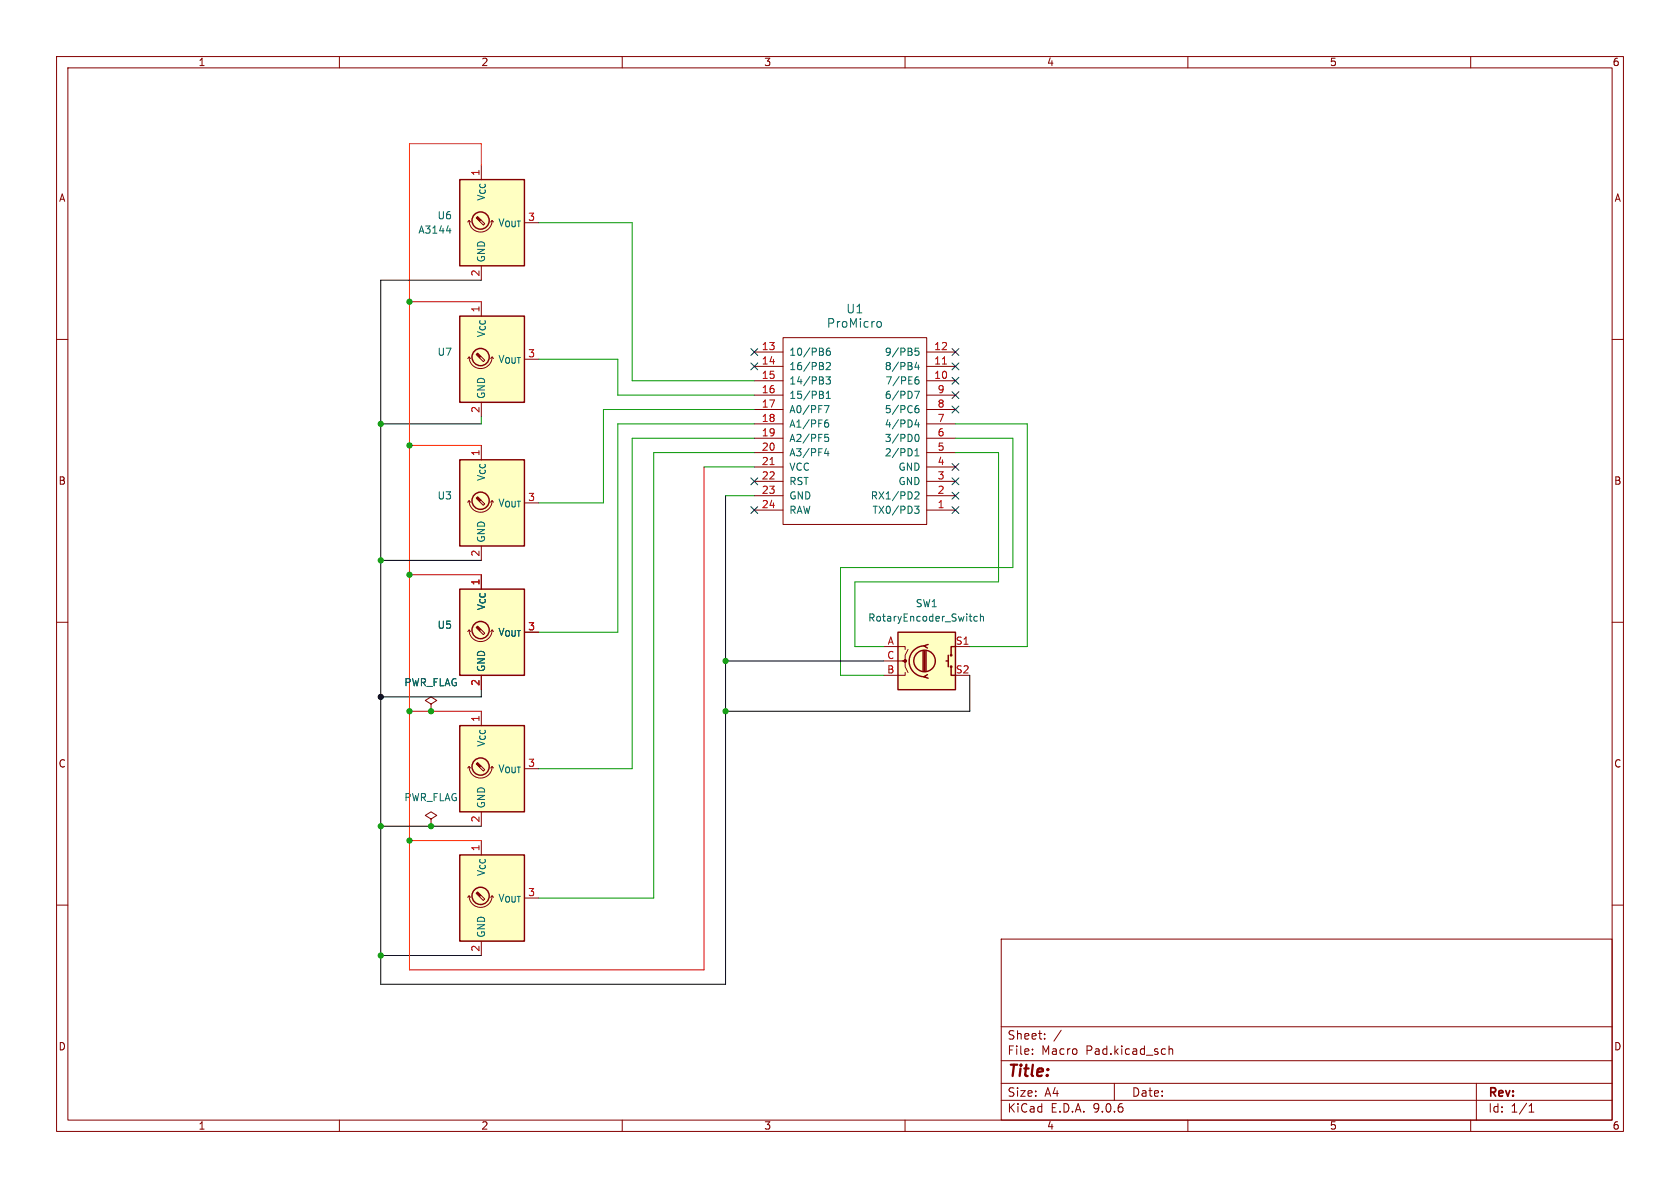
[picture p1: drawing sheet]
<svg xmlns="http://www.w3.org/2000/svg" width="297mm" height="210mm" viewBox="0 0 297 210" stroke-linecap="round" stroke-linejoin="round" font-family="sans-serif">
<g fill="none" stroke="#840000" stroke-width=".18">
<path d="M10 10h277v190h-277zM12 12h273v186h-273zM60 10v2M110 10v2M160 10v2M210 10v2M260 10v2M138.4 59.7h25.4v33h-25.4zM10 60h2M133.3 77.5h5.1M133.3 74.9h5.1M133.3 72.4h5.1"/>
<path d="M133.3 69.9h5.1M133.3 67.3h5.1M133.3 64.8h5.1M133.3 62.2h5.1M163.8 77.5h5.1M163.8 74.9h5.1M163.8 72.4h5.1M163.8 69.9h5.1M163.8 67.3h5.1M163.8 64.8h5.1M163.8 62.2h5.1M285 60h2"/>
<path d="M133.3 90.2h5.1M133.3 87.6h5.1M133.3 85.1h5.1M133.3 82.6h5.1M133.3 80h5.1M163.8 90.2h5.1M163.8 87.6h5.1M163.8 85.1h5.1M163.8 82.6h5.1M163.8 80h5.1M10 110h2M285 110h2"/>
<path d="M76.2 124.5l1-.7-1-.6-1 .6 1 .7v1.2M76.2 125.7h.1M10 160h2M177 166h108v32h-108zM285 160h2M60 198v2M110 198v2M160 198v2M177 194.5h108M177 191.5h108M177 187.5h108M177 181.5h108"/>
<path d="M182.5 186.3v.1M182.5 185.5v.1M184.7 183.6v.1M184.7 182.8v.1M187.6 182.1l-1.3 2M197 191.5v3M206.7 184.9v1.5M206.7 185.5l.2-.1 .3 .1 .1 .9M210 198v2M260 198v2M261 191.5v6.5M270.3 196.6h.9"/>
<path d="M270.3 195.5l.4-.4v1.5"/>
</g>
<g fill="none" stroke="#006464" stroke-width=".18">
<path d="M155.2 56.9l.3-.1 .3 .3-.1 .6-.2 .1h-.3M145.5 69.8l.1 .2-.1 .4M145.5 69.3v.3M145.7 71.7h.9l-.6 1.3M145.8 76.8h.6M145.8 77.3h.5l.2 .2-.1 .5h-.6M145.9 74.8l.4-.1 .2 .3-.1 .4h-.5M146 66.6h.8l-.4 .5 .3 .1v.6l-.1 .1-.6-.1M146.1 79.3l-.3 .9h.8M146.1 70.4h.7M146.1 69.5l.3-.3v1.2M146.1 64.2l.5-.1 .2 .3-.8 .9h.8"/>
<path d="M146.4 79.7v.9M146.4 74.2l-.4 .1-.2 .2M146.7 61.5l-.4 .1a.86 .86 0 0 0 0 1.2l.4-.1 .1-.4-.2-.3h-.3l-.2 .3M161.7 69.2h.8l-.5 1.2M161.7 72.4l.3-.2h.2l.3 .2v.3l-.3 .3-.3-.1-.2-.2M161.7 77.3l.2-.4 .1-.1a.68 .68 0 0 1 .5 .6 .68 .68 0 0 1-.5 .6l-.1-.1-.2-.3M161.7 79.7l.4-.4v1.3M161.8 67.2l.4-.1 .3 .2-.1 .5-.4 .1-.2-.1M162 74.2l-.3 .9h.8M162 64l-.3 .9h.8M162.4 64.5v.8M162.4 74.7v.8"/>
<path d="M162.4 71.7l-.4 .1-.3 .4M162.4 66.6l-.4 .1-.2 .2M162.4 61.5h-.6l-.1 .6 .2-.1 .5 .1 .1 .2-.1 .4-.2 .1-.5-.1M161.7 89.5h.8l-.5 .5 .4 .1 .1 .4-.3 .2h-.3M161.7 87.1l.5-.2 .3 .4-.8 .9h.8M161.7 80.6h.8"/>
</g>
<path d="M166.6 64.4h.7M136.1 82.1h.8" fill="none" stroke="#a90000" stroke-width=".18"/>
<path d="M81.3 128.3h11.4v15.2h-11.4z" fill="#ffffc2"/>
<g fill="none" stroke="#840000" stroke-width=".25">
<path d="M81.3 128.3h11.4v15.2h-11.4z"/>
<circle cx="85" cy="135.5" r="1.52"/>
</g>
<path d="M82.9 135.5a2.03 2.03 0 0 0 2.1 2 2.03 2.03 0 0 0 2-2M82.9 135.5l-.2 .3M82.9 135.5l.3 .3M85 135.4l.7 .7-.3 .2-.6-.7M87 135.5l-.3 .3M87 135.5l.2 .3M85.1 143.5v2.6" fill="none" stroke="#840000" stroke-width=".18"/>
<path d="M84.4 134.8l.6 .6-.2 .2-.6-.5z" fill="#840000" stroke="#840000" stroke-width=".18"/>
<path d="M81.3 151.1h11.4v15.3h-11.4z" fill="#ffffc2"/>
<g fill="none" stroke="#840000" stroke-width=".25">
<path d="M81.3 151.1h11.4v15.3h-11.4z"/>
<circle cx="85" cy="158.4" r="1.52"/>
</g>
<path d="M82.9 158.4a2.03 2.03 0 0 0 2.1 2 2.03 2.03 0 0 0 2-2M82.9 158.4l-.2 .2M82.9 158.4l.3 .2M85 158.2l.7 .7-.3 .3-.6-.7M87 158.4l-.3 .2M87 158.4l.2 .2M85.1 166.4v2.5" fill="none" stroke="#840000" stroke-width=".18"/>
<path d="M84.4 157.7l.6 .5-.2 .3-.6-.6z" fill="#840000" stroke="#840000" stroke-width=".18"/>
<path d="M81.3 81.3h11.4v15.2h-11.4z" fill="#ffffc2"/>
<g fill="none" stroke="#840000" stroke-width=".25">
<path d="M81.3 81.3h11.4v15.2h-11.4z"/>
<circle cx="85" cy="88.5" r="1.52"/>
</g>
<path d="M82.9 88.5a2.03 2.03 0 0 0 2.1 2.1 2.03 2.03 0 0 0 2-2.1M82.9 88.5l-.2 .3M82.9 88.5l.3 .3M85 88.4l.7 .7-.3 .2-.6-.7M85.1 96.5v2.6M87 88.5l-.3 .3M87 88.5l.2 .3M76.2 144.8l1-.7-1-.6-1 .6 1 .7v1.3M76.2 146.1h.1" fill="none" stroke="#840000" stroke-width=".18"/>
<path d="M84.4 87.8l.6 .6-.2 .2-.6-.5z" fill="#840000" stroke="#840000" stroke-width=".18"/>
<path d="M81.3 104.1h11.4v15.3h-11.4z" fill="#ffffc2"/>
<g fill="none" stroke="#840000" stroke-width=".25">
<path d="M81.3 104.1h11.4v15.3h-11.4z"/>
<circle cx="85" cy="111.4" r="1.52"/>
</g>
<path d="M82.9 111.4a2.03 2.03 0 0 0 2.1 2 2.03 2.03 0 0 0 2-2M82.9 111.4l-.2 .2M82.9 111.4l.3 .2M85 111.3l.7 .6-.3 .3-.6-.7M85.1 119.4v2.5M87 111.4l-.3 .2M87 111.4l.2 .2" fill="none" stroke="#840000" stroke-width=".18"/>
<path d="M84.4 110.7l.6 .6-.2 .2-.6-.6z" fill="#840000" stroke="#840000" stroke-width=".18"/>
<path d="M158.7 111.8h10.2v10.1h-10.2z" fill="#ffffc2"/>
<g fill="none" stroke="#840000" stroke-width=".25">
<path d="M158.7 111.8h10.2v10.1h-10.2zM163.2 115.1v3.5M163.4 114.2a2.73 2.73 0 0 0-2.7 2.7 2.73 2.73 0 0 0 2.7 2.7M163.4 115.1v3.5M163.7 115.1v3.5M164 119.3l-.7 .3 .8 .3M164.1 113.9l-.8 .3 .7 .4M167.3 116.8h.3M167.6 115.8v2.1M168.1 117.9v1.5h.8M168.9 114.3h-.8v1.5"/>
<circle cx="163.4" cy="116.8" r="1.9"/>
<circle cx="168.1" cy="115.8" r=".13"/>
<circle cx="168.1" cy="117.9" r=".13"/>
</g>
<path d="M156.2 114.3h3.8v.5M156.2 116.8h3.8v1.1l.5 1M160 118.9v.5h-3.8M160.5 114.8l-.5 1v1h-.5M168.9 114.3h2.5" fill="none" stroke="#840000" stroke-width=".18"/>
<circle cx="160" cy="116.8" r=".25" fill="#840000" stroke="#840000" stroke-width=".18"/>
<path d="M172.8 109h-.4l-.2 .2 .1 .5h.5M173.3 109.1l.2-.1h.3l.1 .8M173.3 108.5v1.3" fill="none" stroke="#006464" stroke-width=".18"/>
<path d="M81.3 55.9h11.4v15.2h-11.4z" fill="#ffffc2"/>
<g fill="none" stroke="#840000" stroke-width=".25">
<path d="M81.3 55.9h11.4v15.2h-11.4z"/>
<circle cx="85" cy="63.1" r="1.52"/>
</g>
<path d="M82.9 63.1a2.03 2.03 0 0 0 2.1 2.1 2.03 2.03 0 0 0 2-2.1M82.9 63.1l-.2 .3M82.9 63.1l.3 .3M85 63l.7 .7-.3 .2-.6-.7M85.1 71.1v2.6M87 63.1l-.3 .3M87 63.1l.2 .3" fill="none" stroke="#840000" stroke-width=".18"/>
<path d="M84.4 62.4l.6 .6-.2 .2-.6-.5z" fill="#840000" stroke="#840000" stroke-width=".18"/>
<path d="M81.3 31.8h11.4v15.2h-11.4z" fill="#ffffc2"/>
<g fill="none" stroke="#840000" stroke-width=".25">
<path d="M81.3 31.8h11.4v15.2h-11.4z"/>
<circle cx="85" cy="39" r="1.52"/>
</g>
<path d="M82.9 39a2.03 2.03 0 0 0 2.1 2 2.03 2.03 0 0 0 2-2M82.9 39l-.2 .2M82.9 39l.3 .2M85 38.9l.7 .6-.3 .3-.6-.7M87 39l-.3 .2M87 39l.2 .2M85.1 47v2.5M85.1 119.4v2.5M76.2 125.7h.1" fill="none" stroke="#840000" stroke-width=".18"/>
<path d="M84.4 38.3l.6 .6-.2 .2-.6-.6z" fill="#840000" stroke="#840000" stroke-width=".18"/>
<path d="M78.9 40.8h.8" fill="none" stroke="#006464" stroke-width=".18"/>
<path d="M85.1 29.2v-3.8h-12.7v146.1" fill="none" stroke="#ff320b" stroke-width=".18"/>
<path d="M72.4 53.3h12.7M72.4 78.7h12.7M124.5 82.6v88.9h-52.1M72.4 101.6h12.7M72.4 125.7h12.7M72.4 148.6h12.7" fill="none" stroke="#f00000" stroke-width=".18"/>
<path d="M95.2 39.4h16.6v27.9h21.5M85.1 73.7v1.2M95.2 63.5h14v6.4h24.1M133.3 77.5h-21.5v58.4h-16.6M133.3 74.9h-24.1v36.9h-14M133.3 72.4h-26.6v16.5h-11.5M168.9 77.5h10.2v22.8h-30.5v19.1h7.6M168.9 74.9h12.7v39.4h-10.2M124.5 82.6h8.8M128.3 87.6h5M133.3 80h-17.7v78.8h-20.4M168.9 80h7.6v22.9h-25.4v11.4h5.1" fill="none" stroke="#009600" stroke-width=".18"/>
<path d="M85.1 49.5h-17.8v124.5h61v-86.4M67.3 74.9h17.8M67.3 99.1h17.8M128.3 116.8h27.9M171.4 119.4v6.3h-43.1M85.1 121.9v1.3h-17.8M67.3 146.1h17.8M67.3 168.9h17.8" fill="none" stroke="#000" stroke-width=".18"/>
<g fill="none" stroke="#000084" stroke-width=".18">
<path d="M132.7 64.2l1.3 1.2M132.7 61.6l1.3 1.2M134 64.2l-1.3 1.2M134 61.6l-1.3 1.2M168.3 69.2l1.2 1.3M168.3 66.7l1.2 1.2M168.3 71.8l1.2 1.2M168.3 61.6l1.2 1.2M168.3 64.2l1.2 1.2M169.5 69.2l-1.2 1.3M169.5 66.7l-1.2 1.2M169.5 71.8l-1.2 1.2"/>
<path d="M169.5 61.6l-1.2 1.2M169.5 64.2l-1.2 1.2M132.7 89.6l1.3 1.2M132.7 84.5l1.3 1.2M134 89.6l-1.3 1.2M134 84.5l-1.3 1.2M168.3 81.9l1.2 1.3M168.3 84.5l1.2 1.2M168.3 87l1.2 1.2M168.3 89.6l1.2 1.2M169.5 81.9l-1.2 1.3M169.5 84.5l-1.2 1.2"/>
<path d="M169.5 87l-1.2 1.2M169.5 89.6l-1.2 1.2"/>
</g>
<g fill="#009600" stroke="#009600" stroke-width=".18">
<circle cx="128.3" cy="125.7" r=".46"/>
<circle cx="128.3" cy="116.8" r=".46"/>
<circle cx="67.3" cy="99.1" r=".46"/>
<circle cx="67.3" cy="74.9" r=".46"/>
<circle cx="72.4" cy="101.6" r=".46"/>
<circle cx="72.4" cy="78.7" r=".46"/>
<circle cx="72.4" cy="148.6" r=".46"/>
<circle cx="76.2" cy="146.1" r=".46"/>
<circle cx="67.3" cy="168.9" r=".46"/>
<circle cx="67.3" cy="146.1" r=".46"/>
<circle cx="72.4" cy="125.7" r=".46"/>
<circle cx="76.2" cy="125.7" r=".46"/>
<circle cx="72.4" cy="53.3" r=".46"/>
</g>
<circle cx="67.3" cy="123.2" r=".46" fill="#000" stroke="#000" stroke-width=".18"/>
<text font-size="2.8" fill="#840000" x="178" y="190.9">Title:</text>
<g font-size="2.1" fill="#006464">
<text x="146.1" y="58.1">ProMicro</text>
<text x="149.5" y="55.6">U1</text>
</g>
<g font-size="2.1" fill="#840000">
<text x="178" y="184">Sheet:</text>
<text x="178" y="186.7">File:</text>
<text x="184.1" y="186.7">Macro</text>
<text x="192" y="186.7">Pad.kicad_sch</text>
<text x="178" y="196.9">KiCad</text>
<text x="178" y="194.1">Size:</text>
<text x="184.7" y="194.1">A4</text>
<text x="185.7" y="196.9">E.D.A.</text>
<text x="193.3" y="196.9">9.0.6</text>
<text x="200" y="194.1">Date:</text>
<text x="263" y="194.3">Rev:</text>
<text x="263" y="196.9">Id:</text>
<text x="267.1" y="196.9">1/1</text>
</g>
<g font-size="1.8" fill="#840000">
<text x="35" y="11.9">1</text>
<text x="85" y="11.9">2</text>
<text x="135" y="11.9">3</text>
<text x="185" y="11.9">4</text>
<text x="235" y="11.9">5</text>
<text x="285" y="11.9">6</text>
<text x="10.3" y="35.9">A</text>
<text x="285.3" y="35.9">A</text>
<text x="10.3" y="85.9">B</text>
<text x="285.3" y="85.9">B</text>
<text x="10.3" y="135.9">C</text>
<text x="285.3" y="135.9">C</text>
<text x="10.3" y="185.9">D</text>
<text x="285.3" y="185.9">D</text>
<text x="35" y="199.9">1</text>
<text x="85" y="199.9">2</text>
<text x="135" y="199.9">3</text>
<text x="185" y="199.9">4</text>
<text x="235" y="199.9">5</text>
<text x="285" y="199.9">6</text>
</g>
<g font-size="1.8" fill="#a90000">
<text x="84.8" y="31.2" transform="rotate(-90 84.8 31.2)">1</text>
<text x="93.3" y="39.1">3</text>
<text x="84.8" y="49" transform="rotate(-90 84.8 49)">2</text>
<text x="84.8" y="55.3" transform="rotate(-90 84.8 55.3)">1</text>
<text x="93.3" y="63.2">3</text>
<text x="134.6" y="64.5">14</text>
<text x="134.6" y="62">13</text>
<text x="165.1" y="64.5">11</text>
<text x="165.1" y="62">12</text>
<text x="134.6" y="69.6">16</text>
<text x="134.6" y="67.1">15</text>
<text x="165.1" y="67.1">10</text>
<text x="165.7" y="69.6">9</text>
<text x="84.8" y="73.1" transform="rotate(-90 84.8 73.1)">2</text>
<text x="134.6" y="77.2">19</text>
<text x="134.6" y="74.7">18</text>
<text x="134.6" y="72.1">17</text>
<text x="165.7" y="77.2">6</text>
<text x="165.7" y="74.7">7</text>
<text x="165.7" y="72.1">8</text>
<text x="84.8" y="80.7" transform="rotate(-90 84.8 80.7)">1</text>
<text x="134.6" y="82.3">21</text>
<text x="134.6" y="79.8">20</text>
<text x="165.7" y="82.3">4</text>
<text x="165.7" y="79.8">5</text>
<text x="93.3" y="88.6">3</text>
<text x="134.6" y="89.9">24</text>
<text x="134.6" y="87.4">23</text>
<text x="134.6" y="84.8">22</text>
<text x="165.7" y="89.9">1</text>
<text x="165.7" y="87.4">2</text>
<text x="165.7" y="84.8">3</text>
<text x="84.8" y="98.5" transform="rotate(-90 84.8 98.5)">2</text>
<text x="84.8" y="103.6" transform="rotate(-90 84.8 103.6)">1</text>
<text x="93.3" y="111.5">3</text>
<text x="156.7" y="116.6">C</text>
<text x="156.7" y="119.1">B</text>
<text x="156.8" y="114">A</text>
<text x="168.9" y="114">S1</text>
<text x="168.9" y="119.1">S2</text>
<text x="84.8" y="121.4" transform="rotate(-90 84.8 121.4)">2</text>
<text x="84.8" y="127.7" transform="rotate(-90 84.8 127.7)">1</text>
<text x="93.3" y="135.6">3</text>
<text x="84.8" y="145.5" transform="rotate(-90 84.8 145.5)">2</text>
<text x="84.8" y="150.6" transform="rotate(-90 84.8 150.6)">1</text>
<text x="93.3" y="158.5">3</text>
<text x="84.8" y="168.3" transform="rotate(-90 84.8 168.3)">2</text>
</g>
<g font-size="1.8" fill="#006464">
<text x="86" y="35.6" transform="rotate(-90 86 35.6)">V_{CC}</text>
<text x="73.9" y="41.5">A3144</text>
<text x="77.3" y="39">U6</text>
<text x="88" y="40.2">V_{OUT}</text>
<text x="86" y="46.5" transform="rotate(-90 86 46.5)">GND</text>
<text x="86" y="59.8" transform="rotate(-90 86 59.8)">V_{CC}</text>
<text x="77.3" y="63.1">U7</text>
<text x="88" y="64.4">V_{OUT}</text>
<text x="139.4" y="65.6">16/PB2</text>
<text x="139.4" y="63.1">10/PB6</text>
<text x="156.3" y="65.6">8/PB4</text>
<text x="156.3" y="63.1">9/PB5</text>
<text x="86" y="70.6" transform="rotate(-90 86 70.6)">GND</text>
<text x="139.4" y="70.7">15/PB1</text>
<text x="139.4" y="68.2">14/PB3</text>
<text x="156.3" y="70.7">6/PD7</text>
<text x="156.4" y="68.2">7/PE6</text>
<text x="139.4" y="75.8">A1/PF6</text>
<text x="139.4" y="73.3">A0/PF7</text>
<text x="156.3" y="75.8">4/PD4</text>
<text x="156.3" y="73.3">5/PC6</text>
<text x="139.4" y="83.4">VCC</text>
<text x="139.4" y="80.9">A3/PF4</text>
<text x="139.4" y="78.3">A2/PF5</text>
<text x="156.3" y="80.9">2/PD1</text>
<text x="156.3" y="78.3">3/PD0</text>
<text x="158.7" y="83.4">GND</text>
<text x="77.3" y="88.5">U3</text>
<text x="86" y="85.2" transform="rotate(-90 86 85.2)">V_{CC}</text>
<text x="88" y="89.8">V_{OUT}</text>
<text x="139.4" y="88.5">GND</text>
<text x="139.4" y="86">RST</text>
<text x="153.8" y="88.5">RX1/PD2</text>
<text x="158.7" y="86">GND</text>
<text x="139.4" y="91">RAW</text>
<text x="154.1" y="91">TX0/PD3</text>
<text x="86" y="96" transform="rotate(-90 86 96)">GND</text>
<text x="161.8" y="107.5">SW1</text>
<text x="77.3" y="111.4">U5</text>
<text x="86" y="108" transform="rotate(-90 86 108)">V_{CC}</text>
<text x="88" y="112.6">V_{OUT}</text>
<text x="153.4" y="110.1">RotaryEncoder_Switch</text>
<text x="86" y="118.9" transform="rotate(-90 86 118.9)">GND</text>
<text x="71.4" y="121.5">PWR_FLAG</text>
<text x="86" y="132.2" transform="rotate(-90 86 132.2)">V_{CC}</text>
<text x="88" y="136.8">V_{OUT}</text>
<text x="71.4" y="141.8">PWR_FLAG</text>
<text x="86" y="143" transform="rotate(-90 86 143)">GND</text>
<text x="86" y="155" transform="rotate(-90 86 155)">V_{CC}</text>
<text x="88" y="159.6">V_{OUT}</text>
<text x="86" y="165.9" transform="rotate(-90 86 165.9)">GND</text>
</g>
</svg>
